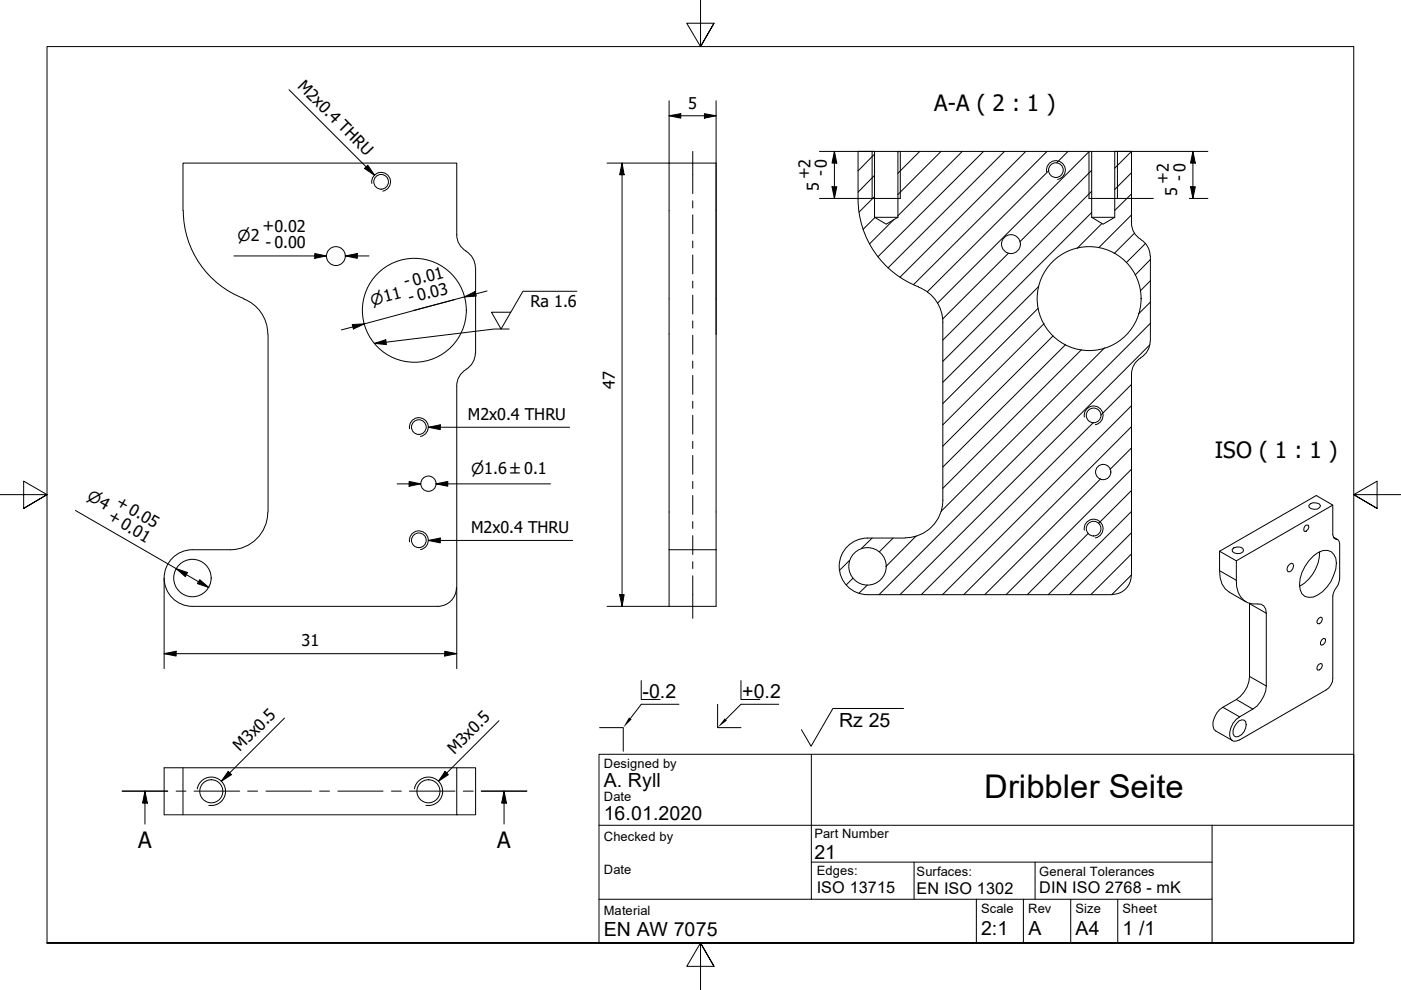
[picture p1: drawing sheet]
<svg xmlns="http://www.w3.org/2000/svg" width="297mm" height="210mm" viewBox="0 0 297 210" stroke-linecap="round" stroke-linejoin="round" font-family="sans-serif">
<!-- layer: Schraffur (ISO) -->
<g fill="none" stroke="#000" stroke-width=".21">
<path d="M185.4 37.2l-3.5 3.5M185.4 32.7l-3.5 3.5M190.6 32.1l-.2 .1M195 32.1l-4.6 4.6M199.5 32.1l-9.1 9.1M204 32.1l-13.6 13.7M208.5 32.1l-22.4 22.4M213 32.1l-24.7 24.7M217.5 32.1l-26.7 26.7M222 32.1l-28.3 28.3M222.4 36.2l-25.8 25.7M226.4 32.1l-2.4 2.4"/>
<path d="M230.9 32.1l-32.1 32.2M231.5 36.1l-15.3 15.2M239.9 36.6l-3.6 3.6M239.9 32.1l-3.6 3.6M185.4 41.7l-3.3 3.3M185.5 46.1l-2.5 2.5M189.5 46.6l-5.2 5.1M213.8 53.7l-14 14M231.5 45.1l-31.6 31.5M231.5 40.5l-31.6 31.6M233.6 47.4l-5.3 5.3M239.9 45.6l-6.9 6.9"/>
<path d="M239.9 41.1l-3.6 3.5M240.5 49.4l-4.3 4.4M242.9 51.6l-4.1 4.1M243.9 59.5l-2.2 2.2M243.9 55l-3.2 3.3M220.1 65.4l-20.2 20.2M220.2 60.7l-20.3 20.4M221.4 68.6l-21.5 21.5M223.3 71.2l-23.4 23.4M225.9 73.1l-26 25.9M229.3 74.1l-29.4 29.4M234.2 73.8l-34.7 34.6"/>
<path d="M243.8 73.1l-53 53M243.9 68.6l-57.5 57.5M243.9 64l-2.5 2.6M231.8 89.6l-36.5 36.5M239.9 99.5l-26.6 26.6M239.9 95l-4.6 4.5M239.9 90.5l-35.6 35.6M239.9 86l-40.1 40.1M239.9 81.5l-6.5 6.5M180.1 118.8l-2.1 2.1M184.9 114.1l-2.3 2.2M189.4 114.1l-3 2.9"/>
<path d="M194.2 113.6l-6.4 6.5M230.8 113.1l-13 13M233.4 101.5l-24.6 24.6M239.9 117.4l-8.6 8.7M239.9 112.9l-13.1 13.2M239.9 108.4l-17.7 17.7M239.9 104l-7 7M180.8 122.6l-1.3 1.4M183.9 124.1l-1.8 1.7M239.9 121.9l-4.2 4.2"/>
</g>
<!-- layer: Sichtbar (ISO) -->
<g fill="none" stroke="#000" stroke-width=".21">
<path d="M141.9 34.6h9.9v94h-9.9zM185.4 32.1h5M231.5 32.1h4.8M38.8 44.7v-10.1h58v15.2M38.9 44.6a20 20 0 0 0 12.8 18.7M96.8 49.8a4 4 0 0 0 2 3.4M98.8 53.3a4 4 0 0 1 2 3.4M100.8 56.7v18.2M184.9 42.1h6M185.4 46.1h5M190.4 46.1l-2.5 1.4-2.5-1.4v-14h-3.5v10.1a20 20 0 0 0 12.9 18.6M190.4 46.1v-14h41.1v14l2.4 1.4 2.4-1.4v-14h3.6v15.2"/>
<path d="M230.9 42.1h6M231.5 46.1h4.8M239.9 47.3a4 4 0 0 0 2 3.4M241.9 50.8a4 4 0 0 1 1.9 3.4M243.9 54.3v18.1M51.6 63.4a8 8 0 0 1 5.2 7.4M56.8 70.8v37.8M98.8 78.4a4 4 0 0 0-2 3.4M100.8 74.9a4 4 0 0 1-2 3.4M194.8 60.9a8 8 0 0 1 5.1 7.4v37.8a8 8 0 0 1-8 7.9M241.9 75.9a4 4 0 0 0-2 3.4v42.8M243.8 72.4a4 4 0 0 1-1.9 3.4"/>
<path d="M96.8 81.8v42.8M56.8 108.6a8 8 0 0 1-8 8h-8a6 6 0 0 0-6 6 6 6 0 0 0 6 6h52a4 4 0 0 0 4-4M141.9 116.6h9.9M183.9 114.1h8M183.9 114.1a6 6 0 0 0-6 6 6 6 0 0 0 6 6M258.6 116.9l3.5 2M261.6 116.2a1.44 1.44 0 0 1 2.1 .4 1.37 1.37 0 0 1-2.4 .3l-.1-.4zM262.1 118.9l20.5-11.8v6.2a1.19 1.19 0 0 0 1.1 1.2l.3 .8v7.4a3.9 3.9 0 0 1-1 2.4l-.4 1.2v17.5a3 3 0 0 1-1.4 2.5l-18.4 10.6-.7 .2h-.7a2.2 2.2 0 0 1-.4-2.8l.4-1 .7-.7 3.5-2.3a6.4 6.4 0 0 0 2.9-4.8v-15.5a1.68 1.68 0 0 0-1.9-1.9 3.9 3.9 0 0 1-4.4-3.7zM273.4 119.7l.4-.3 .3 .1a1.33 1.33 0 0 1-.7 1.8l-.4-.2-.1-.4 .1-.5zM276.7 111.5l.4-.2 .3 .1a1.01 1.01 0 0 1-.8 1.3l-.2-.3zM277.9 106.8a1.65 1.65 0 0 1 2.1 .4 1.41 1.41 0 0 1-2.4 .3l-.1-.3zM278.4 117.9a3.3 3.3 0 0 1 3.8-1 3.3 3.3 0 0 1 1 3.8 8.3 8.3 0 0 1-4.8 5.9 2.06 2.06 0 0 1-2.7-1.6 8 8 0 0 1 2.7-7.1z"/>
<path d="M279.8 117a8.4 8.4 0 0 1-4.3 7.3M282.6 107.1l-3.5-2-20.5 11.8v4.1a4.8 4.8 0 0 0 2.1 4.6l3.5 2M282.7 113.9l.9 .5M183.9 126.1h52M239.8 122.1a4 4 0 0 1-3.9 3.9M264.9 127.9v15.5a6.1 6.1 0 0 1-2.8 4.9l-2.8 1.7a4.2 4.2 0 0 0-1.9 4.6l.3 .4 3.6 2M279.6 131.1l.4-.3 .3 .2a.94 .94 0 0 1-.9 1.2l-.2-.2 .1-.5zM280.2 135.7l.4-.3h.3a1.01 1.01 0 0 1-.7 1.4l-.2-.2v-.4zM262.6 152.9l.7-.3 .5 .1a1.81 1.81 0 0 1 0 2.4 1.62 1.62 0 0 1-2.1 1 2.14 2.14 0 0 1 .4-2.6zM279.6 140.9l.4-.2 .3 .1a1.02 1.02 0 0 1-.9 1.3l-.2-.3 .1-.5zM38.8 162.8v10M96.8 162.8h-62v10h66v-10h-4v10"/>
<circle cx="80.8" cy="38.5" r="1.56"/>
<circle cx="223.9" cy="36.1" r="1.56"/>
<circle cx="71.2" cy="54.3" r="2"/>
<circle cx="214.3" cy="51.8" r="2"/>
<circle cx="87.9" cy="65.8" r="11"/>
<circle cx="230.9" cy="63.3" r="11"/>
<circle cx="88.8" cy="90.6" r="1.56"/>
<circle cx="231.9" cy="88.1" r="1.56"/>
<circle cx="88.8" cy="114.6" r="1.56"/>
<circle cx="90.8" cy="102.6" r="1.62"/>
<circle cx="231.9" cy="112.1" r="1.56"/>
<circle cx="233.9" cy="100.1" r="1.62"/>
<circle cx="40.8" cy="122.6" r="4"/>
<circle cx="183.9" cy="120.1" r="4"/>
<circle cx="44.8" cy="167.8" r="2.44"/>
<circle cx="90.8" cy="167.8" r="2.44"/>
</g>
<!-- layer: Sichtbar schmal (ISO) -->
<g fill="none" stroke="#000" stroke-width=".21">
<path d="M78.8 38.9a2 2 0 0 1 1.7-2.3 2 2 0 0 1 2.3 1.6 2 2 0 0 1-1.6 2.3M184.9 32.1v10M190.9 32.1v10M221.9 36.4a2 2 0 0 1 1.6-2.3 2 2 0 0 1 2.3 1.6 2 2 0 0 1-1.6 2.3M230.9 32.1v10M236.9 32.1v10M86.8 90.9a2 2 0 0 1 1.7-2.3 2 2 0 0 1 2.3 1.6 2 2 0 0 1-1.6 2.3M229.9 88.4a2 2 0 0 1 1.6-2.3 2 2 0 0 1 2.3 1.6 2 2 0 0 1-1.6 2.3M86.8 114.9a2 2 0 0 1 1.7-2.3 2 2 0 0 1 2.3 1.6 2 2 0 0 1-1.6 2.3M229.9 112.4a2 2 0 0 1 1.6-2.3 2 2 0 0 1 2.3 1.6 2 2 0 0 1-1.6 2.4M282.8 114l.5 .3M258.6 121l3.5 2"/>
<path d="M264.9 128l3.6 2M259.3 150l3.5 2M262.1 148.3l3.5 2M264.9 143.4l3.6 2.1M41.8 167.2a3 3 0 0 1 3.5-2.4 3 3 0 0 1 2.5 3.5 3 3 0 0 1-3.5 2.4M87.9 167.2a3 3 0 0 1 3.5-2.4 3 3 0 0 1 2.4 3.5 3 3 0 0 1-3.5 2.4"/>
</g>
<!-- layer: Schraffur (ISO) -->
<path d="M133.3 152.1l.6 .4-1.8 1.8zM153.7 152.3l.4 .5-2 1.5z" fill="#000"/>
<!-- layer: Schnittlinie (ISO) -->
<g fill="none" stroke="#000" stroke-width=".21">
<path d="M25.9 167.7h9.7M30.7 167.7l.5 2.6h-1zM30.7 167.7v7M37.3 167.7h2.1M41.1 167.7h9.7M52.5 167.7h2.1M56.4 167.7h9.6M67.8 167.7h2M71.6 167.7h9.6M83 167.7h2.1M86.8 167.7h9.7M98.2 167.7h2.1"/>
<path d="M102 167.7h9.7M106.9 167.7l.5 2.6h-1zM106.9 167.7v7"/>
</g>
<g fill="#000">
<path d="M30.7 167.7l.5 2.6h-1z" fill-rule="evenodd"/>
<path d="M106.9 167.7l.5 2.6h-1z" fill-rule="evenodd"/>
</g>
<!-- layer: Rahmen (ISO) -->
<path d="M148.5 -.1v10l-2.9-5h5.8l-2.9 5 2.9-5M0 104.9h10l-5-2.9v5.8l5-2.9-5 2.9M297 104.9h-10l5-2.9v5.8l-5-2.9 5 2.9M10 199.9v-190h277v190h-277h277M151.4 204.9l-2.9-5 2.9 5h-5.8l2.9-5v10" fill="none" stroke="#000" stroke-width=".21"/>
<!-- layer: Titel (ISO) -->
<g fill="none" stroke="#000" stroke-width=".21">
<path d="M127 159.9h160v40h-160zM127.1 154.3h5v5M136 144.3v4h4M144 149.3h-8l-2.3 3M152.1 149.3v5h5M157.1 144.3v4h4M165.1 149.3h-8l-3.2 3.3M172 159.9v30.8h85v-15.7M191.6 150.2h-15l-4.6 8-2.1-3.5M127 175h160M127 190.7h45M172 182.8h85"/>
<path d="M193.8 182.8v7.9M207 190.7v9.2M217 190.7v9.2M219.5 182.8v7.9M227 190.7v9.2M237 190.7v9.2M257 190.7v9.2"/>
</g>
<g fill="none" stroke="#000" stroke-width=".21">
<path d="M131.9 34.6l.4 2.5h-.9zM131.9 34.6v94M141.9 24.5l2.4-.4v1zM141.9 24.5h9.9M141.9 21.4v13.2h-13.2M149.4 24.1l2.4 .4-2.4 .6zM151.8 21.4v49.4M173.7 32.1h11.7M176.4 39.6h1l-.5 2.5zM176.9 32.1l.5 2.5h-1zM176.9 32.1v10M236.3 32.1h19.8"/>
<path d="M252.4 39.6h1l-.5 2.5zM252.9 32.1l.5 2.5h-1zM252.9 32.1v10M49.6 54.3h19.6h-2.5M66.7 53.8l2.5 .5-2.5 .5zM73.2 54.3l2.6-.5v1zM73.2 54.3h5M173.7 42.1h11.2M236.9 42.1h7.6M252.2 42.1h3.9M74.7 68.8l2.5-.1-2.3 1.1zM96.3 63.5l-8.6 2.3"/>
<path d="M98.4 63l2.3-1.2 .3 1zM103.3 61.7l-30.9 8.2M16 108.2l28.3 16.4M84.2 102.6h5M86.7 102.1l2.5 .5-2.5 .5zM92.5 102.6l2.4-.5v1zM94.9 102.6h-2.4h24.2M34.8 138.6l2.5-.5v1zM34.8 138.6h62M34.8 122.6v19.2M37.3 120.6l2.5 .8-.5 .9zM42.4 122.9l1.9 1.7-2.5-.9z"/>
<path d="M94.3 138.1l2.5 .5-2.5 .5zM96.8 124.6v17.2M128.7 128.6h13.2M131.4 126.1h.9l-.4 2.5z"/>
</g>
<g fill="#000">
<path d="M131.9 34.6l.4 2.5h-.9z" fill-rule="evenodd"/>
<path d="M141.9 24.5l2.4-.4v1z" fill-rule="evenodd"/>
<path d="M149.4 24.1l2.4 .4-2.4 .6z" fill-rule="evenodd"/>
<path d="M176.4 39.6h1l-.5 2.5z" fill-rule="evenodd"/>
<path d="M176.9 32.1l.5 2.5h-1z" fill-rule="evenodd"/>
<path d="M252.4 39.6h1l-.5 2.5z" fill-rule="evenodd"/>
<path d="M252.9 32.1l.5 2.5h-1z" fill-rule="evenodd"/>
<path d="M66.7 53.8l2.5 .5-2.5 .5z" fill-rule="evenodd"/>
<path d="M73.2 54.3l2.6-.5v1z" fill-rule="evenodd"/>
<path d="M74.7 68.8l2.5-.1-2.3 1.1z" fill-rule="evenodd"/>
<path d="M98.4 63l2.3-1.2 .3 1z" fill-rule="evenodd"/>
<path d="M86.7 102.1l2.5 .5-2.5 .5z" fill-rule="evenodd"/>
<path d="M92.5 102.6l2.4-.5v1z" fill-rule="evenodd"/>
<path d="M34.8 138.6l2.5-.5v1z" fill-rule="evenodd"/>
<path d="M37.3 120.6l2.5 .8-.5 .9z" fill-rule="evenodd"/>
<path d="M42.4 122.9l1.9 1.7-2.5-.9z" fill-rule="evenodd"/>
<path d="M94.3 138.1l2.5 .5-2.5 .5z" fill-rule="evenodd"/>
<path d="M131.4 126.1h.9l-.4 2.5z" fill-rule="evenodd"/>
</g>
<!-- layer: Symbol (ISO) -->
<g fill="none" stroke="#000" stroke-width=".21">
<path d="M61.3 19l18.1 18.2M78 35l1.4 2.2-2.1-1.5zM79.4 72.8l2.4-.8 .1 1.1zM107.9 69.8h-3.1l-25.4 3M122.3 61.8h-11.4l-4.7 8-2-3.6h4.1M90.8 90.6l2.5-.5v1zM90.8 90.6h30M90.8 114.6l2.5-.5v1zM90.8 114.6h30.6M60.3 152.2l-13.4 13.4M105.8 152.8l-12.8 12.8M48.4 163.5l.7 .7-2.2 1.4z"/>
<path d="M94.4 163.5l.7 .7-2.1 1.4z"/>
</g>
<g fill="#000">
<path d="M78 35l1.4 2.2-2.1-1.5z" fill-rule="evenodd"/>
<path d="M79.4 72.8l2.4-.8 .1 1.1z" fill-rule="evenodd"/>
<path d="M90.8 90.6l2.5-.5v1z" fill-rule="evenodd"/>
<path d="M90.8 114.6l2.5-.5v1z" fill-rule="evenodd"/>
<path d="M48.4 163.5l.7 .7-2.2 1.4z" fill-rule="evenodd"/>
<path d="M94.4 163.5l.7 .7-2.1 1.4z" fill-rule="evenodd"/>
</g>
<!-- layer: Mittellinie (ISO) -->
<g fill="none" stroke="#000" stroke-width=".21">
<path d="M146.9 32.1v9M146.9 42.6v1.5M146.9 45.6v4M146.9 51.1v1.4M146.9 54.1v4M146.9 59.6v1.5M146.9 62.6v4M146.9 68v1.6M146.9 71.1v4M146.9 76.6v1.5M146.9 79.6v4M146.9 85.1v1.5"/>
<path d="M146.9 88v4M146.9 93.6v1.5M146.9 96.6v4M146.9 102.1v1.5M146.9 105.1v4M146.9 110.6v1.4M146.9 113.6v4M146.9 119.1v1.5M146.9 122.1v9"/>
</g>
<text font-size="6.9" x="208.7" y="169.3">Dribbler Seite</text>
<g font-size="4.8">
<text x="198.1" y="23.6">A-A ( 2 : 1 )</text>
<text x="257.6" y="97.2">ISO ( 1 : 1 )</text>
<text x="29.3" y="179.7">A</text>
<text x="105.4" y="179.7">A</text>
</g>
<g font-size="4.1">
<text x="136.2" y="148">-0.2</text>
<text x="157.4" y="148">+0.2</text>
<text x="177.9" y="154.1">Rz 25</text>
<text x="128" y="166.9">A. Ryll</text>
<text x="128" y="173.9">16.01.2020</text>
<text x="172.7" y="182">21</text>
<text x="128" y="198.4">EN AW 7075</text>
<text x="208" y="198.3">2:1</text>
<text x="218.1" y="198.2">A</text>
<text x="228" y="198.2">A4</text>
<text x="238" y="198.3">1 /1</text>
</g>
<g font-size="3.4">
<text x="62.9" y="18.5" transform="rotate(45 62.9 18.5)">M2x0.4 THRU</text>
<text x="145.9" y="23">5</text>
<text x="171.6" y="38" transform="rotate(-90 171.6 38)">+2</text>
<text x="173.6" y="40.5" transform="rotate(-90 173.6 40.5)">5</text>
<text x="175.2" y="37.4" transform="rotate(-90 175.2 37.4)">- 0</text>
<text x="247.6" y="39" transform="rotate(-90 247.6 39)">+2</text>
<text x="249.6" y="41.5" transform="rotate(-90 249.6 41.5)">5</text>
<text x="251.1" y="38.4" transform="rotate(-90 251.1 38.4)">- 0</text>
<text x="55.6" y="49.1">+0.02</text>
<text x="56.3" y="52.5">- 0.00</text>
<text x="86" y="60.9" transform="rotate(-15 86 60.9)">- 0.01</text>
<text x="86.9" y="64.3" transform="rotate(-15 86.9 64.3)">- 0.03</text>
<text x="112.5" y="65.1">Ra 1.6</text>
<text x="130.4" y="82.5" transform="rotate(-90 130.4 82.5)">47</text>
<text x="99.2" y="89">M2x0.4 THRU</text>
<text x="24.4" y="107.1" transform="rotate(30 24.4 107.1)">+ 0.05</text>
<text x="22.7" y="110" transform="rotate(30 22.7 110)">+ 0.01</text>
<text x="99.9" y="113">M2x0.4 THRU</text>
<text x="63.9" y="137">31</text>
<text x="50.9" y="159.5" transform="rotate(-45 50.9 159.5)">M3x0.5</text>
<text x="96.3" y="160.1" transform="rotate(-45 96.3 160.1)">M3x0.5</text>
<text x="173.2" y="189.3">ISO 13715</text>
<text x="194.3" y="189.5">EN ISO 1302</text>
<text x="220.3" y="189.4">DIN ISO 2768 - mK</text>
</g>
<g font-size="3.2">
<text x="50.4" y="51">⌀2</text>
<text x="78.9" y="64.8" transform="rotate(-15 78.9 64.8)">⌀11</text>
<text x="99.9" y="100.4">⌀1.6 ±0.1</text>
<text x="18.3" y="105.8" transform="rotate(30 18.3 105.8)">⌀4</text>
</g>
<g font-size="2.7">
<text x="128" y="162.9">Designed by</text>
<text x="128" y="169.9">Date</text>
<text x="128" y="178.4">Checked by</text>
<text x="172.7" y="177.7">Part Number</text>
<text x="128" y="185.4">Date</text>
<text x="173.2" y="185.6">Edges:</text>
<text x="194.3" y="185.7">Surfaces:</text>
<text x="220.3" y="185.6">General Tolerances</text>
<text x="128" y="193.9">Material</text>
<text x="208" y="193.6">Scale</text>
<text x="218" y="193.6">Rev</text>
<text x="228" y="193.6">Size</text>
<text x="238" y="193.6">Sheet</text>
</g>
</svg>
